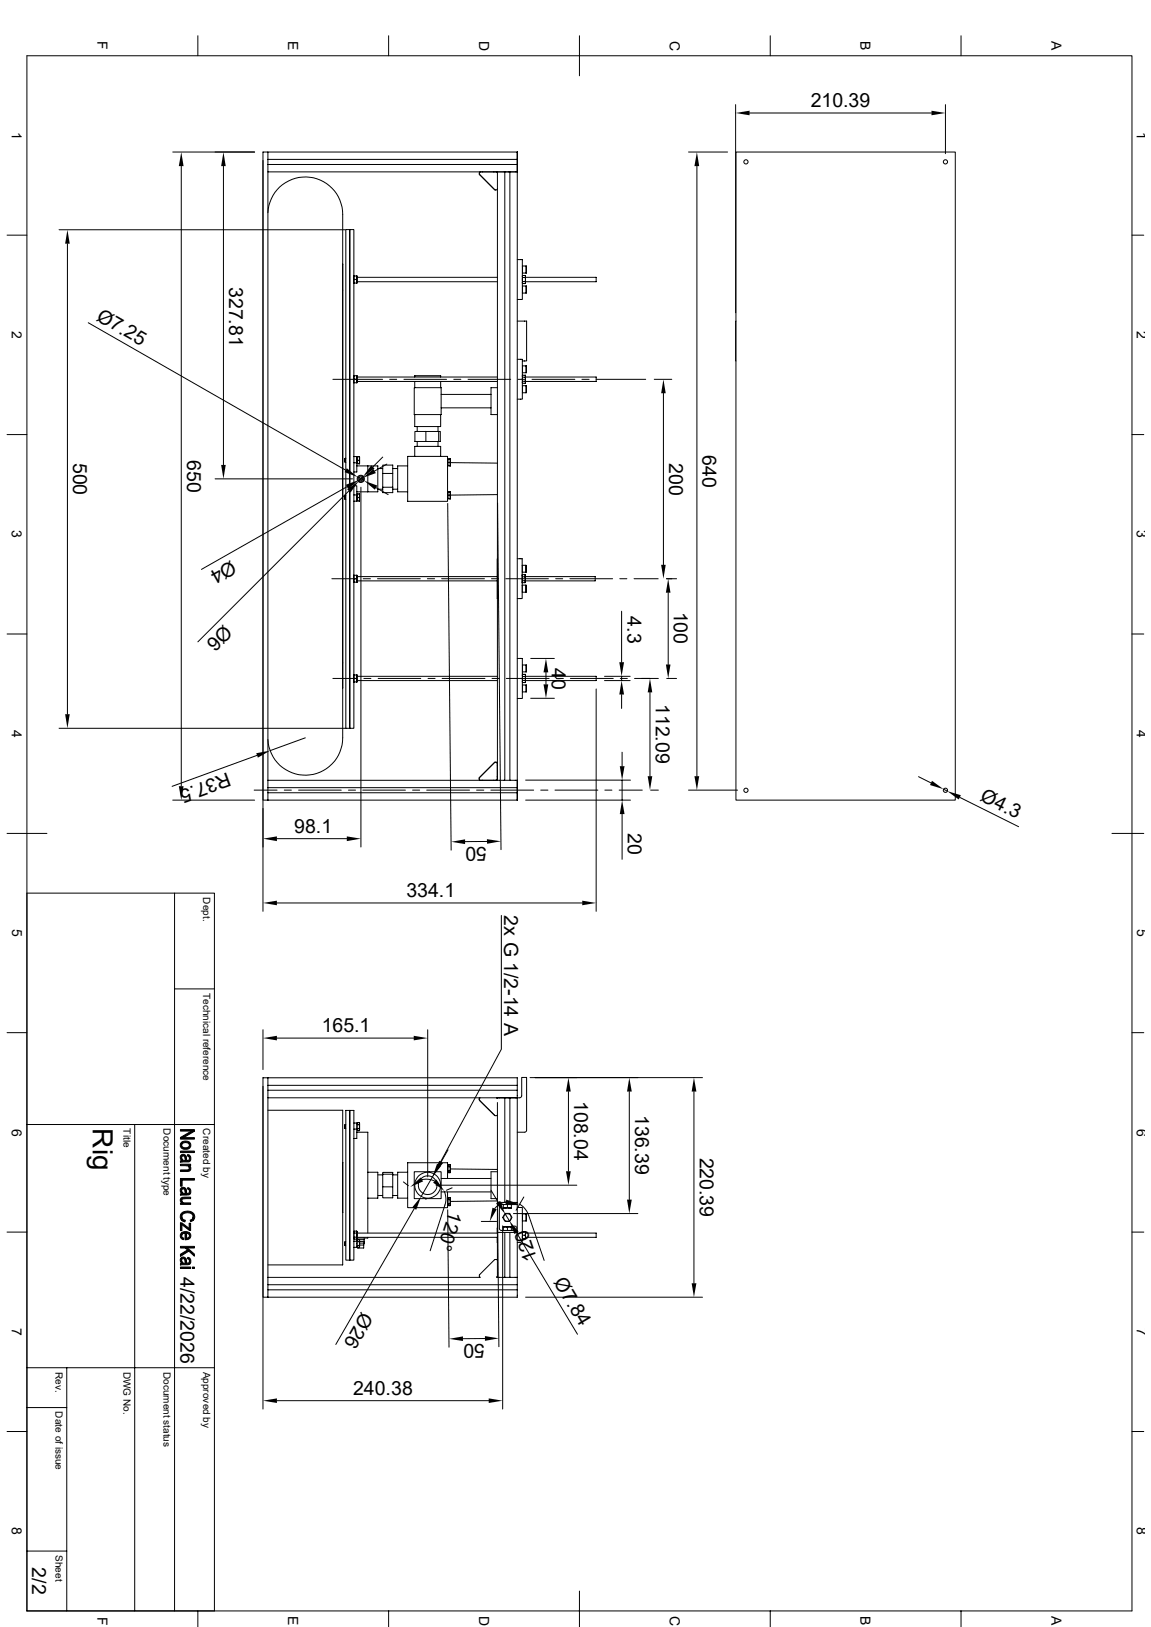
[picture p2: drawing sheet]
<svg xmlns="http://www.w3.org/2000/svg" width="297mm" height="420mm" viewBox="0 0 297 420" stroke-linecap="round" stroke-linejoin="round" font-family="sans-serif">
<g fill="none" stroke="#000" stroke-width=".26">
<path d="M6.9 14.4h285.2v401.4h-285.2zM51.1 9.2v5.2M100.3 9.2v5.2M149.5 9.2v10.4M198.8 9.2v5.2M248 9.2v5.2M44.6 39.2h21.1M67.9 39.2h1.2v167.3h-1.2zM69.1 39.2h64.4M133.5 39.8h.1M177.7 39.2h10M189.8 27v53.7"/>
<path d="M189.9 39.2h56.6v167.3h-56.6zM193.4 29.2h47M244 27v12.7M15.2 59.3h74M46.8 42.9v160M57.7 42.9v77.1M67.9 41.4v193.8M69.1 54.9a9.7 9.7 0 0 1 9.9-9.2 9.7 9.7 0 0 1 9.4 9.6v135.2a9.7 9.7 0 0 1-9.4 9.6 9.7 9.7 0 0 1-9.9-9.2M69.1 44.4h64.4M69.1 42.5h64.4M69.1 41.1h64.4M89.2 59.3v128.7h1.1v-128.7h1v128.7h-1v-128.7z"/>
<path d="M123.7 44.5v.5l4.1 4M123.9 44.4l-.2 .1M127.8 49h.1M128.2 44.4v.1M128.2 44.4l.2 4.5-.6 .1M128.2 44.4l-4.5 .1M128.4 48.9v152.5M130.3 44.4h-1.9l-.2 .1M130.3 44.4h3.2v-5.2v167.3M130.3 44.4v157M131.6 44.4v157M133.5 43.9h.1"/>
<path d="M179.8 42.9v157.5M1.8 60.7h5.1M17.4 62.9v121.5M88.4 68.2v6.7M88.4 68.2h.1M91.4 71.2l-.1 1.8M91.4 73.1h.6M91.4 72.1h.6M92 71.2v1.9M92 72.1v1M92 71.2v.9M92 71.2l-.7 .1"/>
<path d="M92.1 71.6h36.3M92.1 72.7h36.3M133.5 67h1.3v10.3h-1.3M134.8 75.6h.1M134.8 70.4v.1M134.8 73l.1 .2M134.8 73.8v1.8M134.8 68.7v1.8M134.8 75.6h1M134.8 70.5h1M134.9 71.6h18.9v1.1h-18.9M134.9 71.1l-.1 2 .8 .1"/>
<path d="M134.9 71.1h.7M134.9 71.1l-.1 .2M135.6 71.1v2.1M135.8 73.8v1.8M135.8 73.8l-1 .1M135.8 68.7v1.8M135.8 68.7h-1M292.1 60.7h3M22.8 83.3l66.4 38.1M85.9 97.9h12.8M91.4 97l-.1 1.8M91.4 98.8h.6"/>
<path d="M92 97v1.8M92 97h-.7M92.1 97.3h36.3M92.1 98.5h36.3M100.5 97.9h1.9M104.2 97.9h11M107 97.3v-.3h6.7v.3M107 98.5v1.6M113.7 98.5v1.6M117.1 97.9h1.8M120.8 97.9h11M133.5 92.8h1.3v10.2h-1.3"/>
<path d="M133.5 82.9h2.4v10.3h-1.1M133.6 97.9h1.9M134.8 96.2h.1M134.8 98.8l.1 .1M134.8 94.4v1.8M134.8 99.6v1.8M134.8 96.2h1M134.9 97.4l18.9-.1v1.2l-18.9-.1M134.9 96.9l-.1 1.9 .8 .1M134.9 96.9h.7M134.9 96.9l-.1 .1M135.6 96.9v2"/>
<path d="M135.8 94.4v1.8M135.8 94.4l-1 .1M135.8 99.6v1.8M135.8 99.6h-1M137.3 97.9h11M150.2 97.9h1.8M153.8 97.9h12.8M168.8 97.9h4.6M189.9 82.9v10.3M1.8 112.2h5.1M89.1 118.3v1M89.1 118.3l-.1 .9 .2 .1"/>
<path d="M89.1 118.3h.1M91.3 117.9h.8v3.9h-.8M91.3 119.5l.9 .1M92.2 118.8v.9h.5M92.2 118.1h-.1M92.7 118.8v.9M92.7 117.9h-.5v.9h.5M92.7 117.9v.9M92.7 117.9h.1M92.8 117.9h.1M92.8 117.9l-.1 1.8M98.8 118l-2.6 2.5"/>
<path d="M99.8 119.8l-3.1 1.8M105.2 117.8h10.3v11.6h-10.3zM106.9 100.1h6.9v6.9h-6.9zM107 107v3.1h6.7v-3.1M107 117.8v-2.6h6.7v2.6M107.7 110.1v1.3M107.7 114v1.2M109.9 114v-2.6h-2.8v2.6h6.1M109.9 111.4h3.3M113 110.1v1.3M113 114v1.2M113.2 111.4h.4v2.6h-.4z"/>
<path d="M113.8 101.8h12.9M113.8 105.3h12.9M115.6 119.4v.9h.5M115.6 118.6l-.1 .1M116.1 119.4v.9M116.1 118.4h-.5v1h.5M116.1 118.4v1M116.1 118.4l.1 1.8M116.2 119.4l12.2 .1M128.4 100.1h-1.7v6.9h1.7M134.8 101.3v.1M134.8 101.4h1"/>
<path d="M171.2 101.5v44.3M292.1 112.2h3M55.5 123.6h35.5M89.1 127.9v1M89.1 127.9l-.1 .9 .2 .1M89.1 127.9h.1M89.5 125.6l-37.5 21.4M90 126.7l-38.9 39M91.3 125.4h.8v2.4h-.8M92.1 120.3h5.4v6.7h-5.4M92.1 129.1l.1 .1M92.2 127.7l-.1 1.7h-.8"/>
<path d="M92.2 128.4v.9h.5M92.3 123.1l1.6 1M92.7 128.4v.9M92.7 127.5h-.5v.9h.5M92.7 127.5v.9M92.7 127.5h.1M92.8 127.5v.1M92.8 127.6l-.1 1.7M93.1 125.8v92.9M93.6 123.4l-.9 .5M93.6 123.1l-1 1.1M94.9 120.3v6.7"/>
<path d="M97.1 125.9l3.1 1.8M97.5 126.3h1.3M97.5 120.9h1.3M98.8 122.2v3.6h2.5M98.8 125.8v1.4h2.5v-1.4M101.3 122.2h-2.5v-2.1h2.5v5.7M101.3 126.3h1.3M101.3 120.9h1.3M105.2 120.3h-2.6v6.7h2.6M115.5 128.6h.1M115.5 120.1h.1M115.5 130l.9 89.5"/>
<path d="M115.6 127.8v1h.5M115.6 127.1l-.1 .1M116.1 128.8h.1M116.1 127.8v1M116.1 127h-.5v.8h.5M116.1 127v.8M116.1 127l.1 1.7M116.1 120.3h.1M116.2 120.2v.1M116.2 128.7v.1M128.4 127.7l-12.2 .1M128.4 129.8l.9 89.5"/>
<path d="M85.6 149.4h6.4M91.3 148.5h.7M91.4 148.5l-.1 1.8h.7M92 148.5h.1M92 150.3h.1M92 149.4v.9M92 148.5v.9M92.1 148.5v1.8M92.1 148.8h36.2M92.1 149.9h36.2M92.1 148.5h.1M92.1 150.3h.1"/>
<path d="M93.7 149.4h1.9M97.4 149.4h11.1M110.3 149.4h1.8M114 149.4h11M126.8 149.4h1.9M128.4 144.2v10.3M130.5 149.4h11M133.5 144.2h1.2v10.3h-1.2M134.7 147.7h.1M134.7 152.8l.1 .1M134.7 150.3l.1 .1M134.8 145.9v1.8"/>
<path d="M134.8 151v1.9M134.8 148.3l-.1 2 .8 .1M134.8 147.7h.9M134.8 152.9h.9M134.8 149.9h.7M134.8 148.9h.7M134.8 148.3h.7M134.8 148.3l-.1 .2M135.5 149.9v.5M135.5 148.9v1M135.5 148.3v.6M135.5 148.3v2.1"/>
<path d="M135.6 148.8h18v1.1h-18M135.7 145.9v1.8M135.7 145.9l-1 .1M135.7 151v1.9M135.7 151l-1 .1M143.4 149.4h1.8M147.1 149.4h11M159.9 149.4h1.9M160.4 157.8v13.1M163.6 149.4h6.2M172 149.4h2.6M172.4 153v18.5"/>
<path d="M1.8 163.7h5.1M85.9 175.1h6.1M88.4 171.2v6.4M88.4 177.6h.1M91.3 174.2h.7M91.4 174.2l-.1 1.8h.7M92 174.2h.1M92 176h.1M92 175.1v.9M92 174.2v.9M92.1 174.2v1.8M92.1 174.6h36.3"/>
<path d="M92.1 175.7h36.3M92.1 174.2h.1M92.1 176h.1M93.9 175.1h1.8M97.6 175.1h11M110.4 175.1h1.9M114.1 175.1h11M127 175.1h1.8M130.6 175.1h11.1M133.5 170h1.3v10.3h-1.3M134.8 173.4h.1M134.8 178.6h.1"/>
<path d="M134.8 176l.1 .2M134.8 171.7v1.7M134.8 176.8v1.8M134.8 173.4h1M134.8 178.6h1M134.9 174.1l-.1 1.9 .1 .2h.7M134.9 174.6h.7M134.9 174.1h.7M134.9 174.1l-.1 .1M135.6 174.6v1.6M135.6 174.1v.5M135.6 174.1v2.1"/>
<path d="M135.6 174.6h18.2v1.1l-18.9-.1M135.8 171.7v1.7M135.8 171.7h-1M135.8 176.8v1.8M135.8 176.8l-1 .1M136.9 170h6.1M140.9 173.6v3.1M143.5 175.1h1.9M147.2 175.1h11M153.8 177.8v57.4M156 174.6h6.6M156 175.7h6.6"/>
<path d="M160.1 175.1h1.8M160.4 174.6v1.1M160.4 179.3v3.6M163.7 175.1h6.2M167.7 178.7v21.7M172 175.1h2.6M292.1 163.7h3M15.2 188h74M66.3 195l-21.9 8M78.8 190.5l-9.1 3.3M128.2 196.8l.2 .2M128.2 196.8h-.5l-4 4.1"/>
<path d="M128.2 196.8l.1 4.5M128.3 197.5l.1 .1M136.9 180.3h6.1M160.5 194.2v3.6M1.8 215.1h10.3M44.6 206.5h21.1M65.6 204h5.9M69.1 201.4h59.3M69.1 204.6h64.4M69.1 206.5h64.4M69.1 203.3h64.4M71.5 216.5h18"/>
<path d="M73.4 204h1.8M77 204h11.1M89.9 204h1.8M93.6 204h11M106.5 204h1.8M110.1 204h11.1M123 204h1.8M123.7 200.9h.1M123.7 200.9v.4M123.7 201.3h.1M123.7 201.3l4.5 .1M125.6 217.2l-5.6 .1"/>
<path d="M126.7 204h11M128.1 201.3l.1 .1M128.2 201.3h.1M128.3 201.3l-.1 .1M128.3 201.1h.1M128.4 201.4h1.9M128.4 200.5v.1M130.3 201.4h1.3M131.6 201.4h1.9v5.1M133.5 206h.1M133.5 201.9h.1M135.6 201.4h27.1"/>
<path d="M135.6 206.5h27.1M139.5 204h1.9M143.2 204h11.1M156.1 204h1.8M159.8 204h5.9M160.5 201.4v5.1M160.5 210.1v11.7M167.9 204h2M177.7 204h12.6M237 200.5l3.2 1.6M243.5 203.7l.9 .5M247.6 205.8l15.2 7.6"/>
<path d="M286.9 215.1h8.2M6.9 230.5h48.4v185.3M45 230.5v185.3M71.5 233.1h78.7M129.4 236.3v34.5l-16.1 29.9M45 255.3h10.3M1.8 266.6h5.1M67.9 265.8v10.3M69.1 278.2v56.7M71.5 268h35.3M110.4 265.8v38M133.5 278.7h.1"/>
<path d="M136.8 278.2h44.5M292.1 266.6h3M6.9 290.3h48.4M34.8 290.3v125.5M67.9 280.4v83.3M69.1 286.6h19.3v39.9h-19.3M69.1 283.4h54.8M69.1 280.2h64.4M69.1 281.4h64.4M89.1 290.3v1M89.1 290.3l-.1 1h.2M89.1 290.3h.1"/>
<path d="M89.2 286.6h1.1v38.7h-1.1zM90.3 286.6h1v38.7h-1zM91.3 289.9h.8v4h-.8M91.3 291.5h.8M92.1 292.3h2.8v26M92.1 291.5l.1 .1M92.2 291.3v.6h.5M92.2 290.3v1h.5M92.2 290.1l-.1 .1M92.7 291.3v.6M92.7 290.3v1M92.7 289.8h-.5v.5h.5"/>
<path d="M92.7 289.8v.5M92.7 289.8v2.1M115.6 296.8l-1.8 3.1M123.7 283.9l.1 .2M123.8 283.4l-.1 .5 3.9 4M127.6 287.9h.1M128.2 283.4l6.1-.1 .3-.4v-4.8h1.3v13.7l-.3 .4-2.1 .1M128.2 283.4v.1M128.2 283.4h-4.3l-.2 .5M128.2 283.4l.2 .1M128.4 283.5h-.2M128.4 287.8v22.6"/>
<path d="M128.4 284.6v3.2l-.2 .2-.6-.1M128.9 283.4l-.5 .1M130.1 283.4h.2M130.3 283.4h.9M130.3 283.4v27M131.7 283.4h-.1v27M133 283.4h.5M133.5 282.8h.1M133.5 283.4v-5.2h-65.6v56.7h1.2M133.5 283.4v27.5M146.7 281.8v20.5M162.4 281.8v27.9"/>
<path d="M179.1 281.8v49.5M1.8 318.1h5.1M88.4 300.1v12.9M88.4 300.1h.1M88.4 313h.1M91.3 319.7l.1 .2M91.4 317.8v.5M91.4 318.3v1.1M91.4 319.4v.5M91.4 318.3h.6M91.4 317.8h.6M91.4 319.4h.6"/>
<path d="M91.4 319.9h.6M91.4 317.8l-.1 .2M92 317.8v.5M92 318.3v1.1M92 319.4v.5M92 317.8v2.1M92.1 319.8v2.2h-.8M92.1 318.3h36.3M92.1 319.4h36.3M92.2 320v.5h.5M92.2 320h.5M92.2 319.6l.1 .4"/>
<path d="M92.2 320h.1M92.7 320v.5M92.7 320v2.1M92.7 320h1.3l-.1 .5M94 319.6l-.1 .4M94.9 302.6h2.6v6.7h-2.6M94.9 319.4v.2h-2.8M97.5 308.6h1.3M97.5 303.3h1.3M98.8 303.1v3.3h2.5M101.3 303.1h-2.5v-.5h2.5v6.6h-2.5v-2.8M101.3 308.6h1.3"/>
<path d="M101.3 303.3h1.3M104.1 305.1l1.3 1M105.2 302.6h-2.6v6.7h2.6M106.9 302.5h6.9v6.9h-6.9zM106.9 312l-20.2 35M108.9 304.5l1.7-.1 1.6 .5M109.8 309.4h.3M110.6 302.5h.3M112 303.1l-3.3 5.8M112.5 305.9h36.3M113.8 304.2h12.9M113.8 307.7h12.9"/>
<path d="M114.6 307.5l.5 1.8-.1 1.2-4 12.4M115.5 304.2v-4.1h-10.3v11.6h10.3v-4M115.5 310.9h.1M115.5 302.4h.1M115.5 312.3l.4 35.5M115.6 310.7v.5h.5M115.6 309.7v1h.5M115.6 302.2v.5h.5M115.6 301.2v1h.5M115.6 309.4l-.1 .1M115.6 300.9l-.1 .1M116.1 310.7v.5"/>
<path d="M116.1 309.7v1M116.1 309.2h-.5v.5h.5M116.1 309.2v.5M116.1 309.2v2M116.1 302.2v.5M116.1 301.2v1M116.1 300.7h-.5v.5h.5M116.1 300.7v.5M116.1 300.7v2M116.2 301.8l12.2 .1M116.7 306.6l-1.5 .7M124.2 315.3h3.9"/>
<path d="M126.7 307.3l1.9 3M128.3 319.4l.1 1.3M128.4 310l-12.2 .1M128.4 302.5h-1.7v6.9h1.7M128.4 317l-.1 1.3M128.4 318.1v7.2M128.4 312.2l.3 35.4M128.9 311.2l.5-.3h4.1v6.7h-4.1l-.5-.3zM129.7 316.4v47.3M129.9 310.9v.8h1M129.9 311.7l2 .1M129.9 316.8h1"/>
<path d="M129.9 316.8v.8M130.3 318.1v11.6M130.3 313.2h.5a1.04 1.04 0 0 1 1.2 .9l.1 .2-.2 .4a1.05 1.05 0 0 1-1.6 .5l-.2-.2a.78 .78 0 0 1 0-1.4zM130.4 313.4l1 1.7M130.6 310.3l-1.6 .6-1.3 1.1M130.9 310.9v.8h1.1M130.9 316.8h1.1M130.9 316.8v.8M131.6 318.1v11.6M131.9 316.7l-2 .1M131.9 311.8h.1M131.9 316.7h.1"/>
<path d="M132 310.9v.9M132 316.7v.9M132.5 313.3h32.1M133.3 318.2l15.7 26.2M133.5 311.7h1.3v8.5l-.3 .5h-1M133.5 310.4h-5.1v7.7h5.1M133.5 317.6v12.1M134.1 310.9l1 .7 1 1.5 4.3 12.3M134.8 313.4v1.7M134.8 315.2h1M134.8 317.9v1.8h.8M134.8 317.9h.8v1.8"/>
<path d="M134.8 317.9v.1M134.9 318.9h.7M135.2 309l-2 3.4M135.6 318.9v.8M135.6 317.9v1M135.6 318.3h18.2v1.1h-18.2M135.8 313.4v1.8M135.8 313.4h-1M292.1 318.1h3M69.1 329.7h54.8M69.1 331.6h64.4M69.1 333h64.4"/>
<path d="M89.1 320.5v1.1M89.1 320.5l-.1 .9 .2 .2M89.1 320.5h.1M91.3 320.4h.8M92.1 321.7l.1 .1M92.2 321.6v.5h.5M92.2 320.5v1.1h.5M92.2 320.3h-.1M92.7 321.6v.5M92.7 320.5v1.1M92.8 320.5h1.2l-.1 .4M92.8 320.9h1.2l-.1 .5"/>
<path d="M92.8 321.4h1.1M93.9 321.4v.8l-1.6-.1M123.7 329.6l.2 .1M127.6 325.2h.8v4.4M127.6 325.2l-3.9 3.9v.5M128.2 329.6v.1M128.2 329.6h.2M128.3 329.7h.1M128.3 329.6h.1M128.4 329.6l-.1 .1M128.4 329.7h1.9M128.4 329.6v.1"/>
<path d="M130.3 329.7h1.3M131.6 329.7h1.9M133.5 334.3h.1M133.5 330.2h.1M133.5 329.7v5.2h-64.4M135.6 334.9h45.7M6.9 353.1h48.4M17.2 353.1v62.7M125.1 345.5l-5.6 .1M1.8 369.5h5.1M6.9 363.3h10.3M71.5 361.6h54.6"/>
<path d="M292.1 369.5h3M6.9 400.4h10.3M51.1 415.8v4.1M100.3 415.8v4.1M149.5 410.7v9.2M198.8 415.8v4.1M248 415.8v4.1"/>
<circle cx="192.5" cy="41.8" r=".55"/>
<circle cx="244" cy="41.8" r=".55"/>
<circle cx="93.1" cy="123.6" r=".77"/>
<circle cx="93.1" cy="123.6" r=".5"/>
<circle cx="93.1" cy="123.6" r=".94"/>
<circle cx="192.5" cy="204" r=".55"/>
<circle cx="244" cy="204" r=".55"/>
<circle cx="110.4" cy="305.9" r="2.42"/>
<circle cx="110.4" cy="305.9" r="3.3"/>
<circle cx="130.9" cy="314.3" r=".98"/>
</g>
<g fill="#000" stroke="#000" stroke-width=".26">
<path d="M46.6 297.1h3.6v.4h-3.6z" fill-rule="evenodd"/>
<path d="M46.9 298.8v.8z" fill-rule="evenodd"/>
<path d="M46.7 298.2a.82 .82 0 0 1 1.2 .1v1.2a1.01 1.01 0 0 0-.8-1.1l-.2 .3-.1 .8a1.06 1.06 0 0 1-.1-1.3z" fill-rule="evenodd"/>
<path d="M46.9 294.9l.7-.3h.8l.5 .3v.7a1.1 1.1 0 0 0-1-.7 1.1 1.1 0 0 0-1 .7z" fill-rule="evenodd"/>
<path d="M48.4 298l.5 .2v.8l-.1-.3-.4-.3z" fill-rule="evenodd"/>
<path d="M46.9 294.9v.7a1.1 1.1 0 0 0 1 .7 1.1 1.1 0 0 0 1-.7v-.7a1.14 1.14 0 0 1 .1 1.4 1.14 1.14 0 0 1-1.4 .4 1.06 1.06 0 0 1-1-.7 1.06 1.06 0 0 1 .3-1.1z" fill-rule="evenodd"/>
<path d="M46.9 299.1l.4 .4 .6 .1v-1.3l.2 .7a.42 .42 0 0 0 .4 .6 .42 .42 0 0 0 .4-.6v-.8a.96 .96 0 0 1 .3 1.1 .96 .96 0 0 1-.9 .6l-1.7 .2v-.4l.3-.1z" fill-rule="evenodd"/>
<path d="M46.6 293.6l3.6 .1v.3h-3.6z" fill-rule="evenodd"/>
<path d="M46.6 291.6h3.6v.4h-3.6z" fill-rule="evenodd"/>
<path d="M46.6 293.6l2.8-1.6h.8l-2.8 1.7z" fill-rule="evenodd"/>
<path d="M46.9 307.4v.7z" fill-rule="evenodd"/>
<path d="M46.6 315.7l.3 .4v1.6h-.3z" fill-rule="evenodd"/>
<path d="M46.9 309.9v.7z" fill-rule="evenodd"/>
<path d="M46.7 318.3l.2-.1v1l.5 .4v.4a1.01 1.01 0 0 1-.7-1.7z" fill-rule="evenodd"/>
<path d="M46.9 314.1a1.02 1.02 0 0 0 .9 .9l-.1 .4-.8-.4z" fill-rule="evenodd"/>
<path d="M46.7 306.8a.79 .79 0 0 1 1.2 0v1.2a1.06 1.06 0 0 0-.7-1.1l-.3 .4-.1 .7a.99 .99 0 0 1-.1-1.2z" fill-rule="evenodd"/>
<path d="M48.8 300.9l.1 .6z" fill-rule="evenodd"/>
<path d="M46.6 315.7h.3l2 1.4v.5z" fill-rule="evenodd"/>
<path d="M48.4 306.6l.5 .1v.8l-.1-.3-.4-.3z" fill-rule="evenodd"/>
<path d="M46.9 318.2l.7-.3 1.3 .3v.8l-.3-.5-.5-.2v1.7h-.3v-1.7l-.7 .2-.2 .5z" fill-rule="evenodd"/>
<path d="M46.6 300.5h2.6v.4h-.4v.4l-.4-.4h-1.8z" fill-rule="evenodd"/>
<path d="M46.7 309.3l.7-.3h1.8v.4l-2.1 .1-.2 1a.82 .82 0 0 1-.2-1.2z" fill-rule="evenodd"/>
<path d="M46.6 310.6h.3l.1-.4 .5 .3h1.7v.4h-2.6z" fill-rule="evenodd"/>
<path d="M48.8 315.8h.4v1.8h-.3z" fill-rule="evenodd"/>
<path d="M46.6 302h2l.3-.4v-.7a.81 .81 0 0 1 .3 1.1 .81 .81 0 0 1-1 .4h-1.6z" fill-rule="evenodd"/>
<path d="M46.9 307.6l.3 .4 .7 .1v-1.3l.2 .7a.42 .42 0 0 0 .4 .6 .42 .42 0 0 0 .4-.6v-.8a.96 .96 0 0 1 .3 1.2 .96 .96 0 0 1-.9 .6l-1.7 .1v-.4l.3-.1z" fill-rule="evenodd"/>
<path d="M48.1 318.3l.2 1.3 .6-.4v-1a1.01 1.01 0 0 1 .3 1.2 1.01 1.01 0 0 1-1.1 .6z" fill-rule="evenodd"/>
<path d="M49.8 314.1v.9l-.6 .3-.1-.3 .5-.3z" fill-rule="evenodd"/>
<path d="M46.6 304.2h3.6v.4h-3.2v1.6h-.4z" fill-rule="evenodd"/>
<path d="M46.9 313.1l1.3-.5 1.1 .2a1.33 1.33 0 0 1 .5 2.2v-.9a1.62 1.62 0 0 0-2.6-.7l-.3 .6v1l-.4-.7 .1-.7z" fill-rule="evenodd"/>
<path d="M46.9 325.4v.7z" fill-rule="evenodd"/>
<path d="M46.7 324.8a.79 .79 0 0 1 1.2 0v1.3l-.1-.1a.83 .83 0 0 0-.7-1l-.2 .2-.1 .9a1.06 1.06 0 0 1-.1-1.3z" fill-rule="evenodd"/>
<path d="M46.6 323.8l1.8-1.1 .3 .3-2.1 1.3z" fill-rule="evenodd"/>
<path d="M48.4 324.6l.5 .1v.8l-.1-.3-.4-.2z" fill-rule="evenodd"/>
<path d="M46.6 327.1h2.6v.3h-2.6z" fill-rule="evenodd"/>
<path d="M46.9 325.6l.3 .4 .7 .1v-1.3l.2 .7a.42 .42 0 0 0 .4 .6 .42 .42 0 0 0 .4-.6v-.8a.96 .96 0 0 1 .3 1.2 .96 .96 0 0 1-.9 .6l-1.7 .1v-.4l.3-.1z" fill-rule="evenodd"/>
<path d="M47.8 322.2h.6l1.8 1.5v.6z" fill-rule="evenodd"/>
<path d="M46.6 321.7h3.6v.5h-3.6z" fill-rule="evenodd"/>
<path d="M49.7 327.1h.5v.3h-.5z" fill-rule="evenodd"/>
</g>
<g fill="#000">
<path d="M189.8 29.2l3.6-.6v1.2zM240.4 28.6l3.6 .6-3.6 .6zM46.8 39.2l.6 3.7h-1.3zM57.7 39.2l.6 3.7h-1.2zM179.8 39.2l.6 3.7h-1.2zM17.4 59.3l.6 3.6h-1.2zM171.2 97.9l.6 3.6h-1.2zM57.1 120h1.2l-.6 3.6zM89.5 120.9l2.8 2.2-3.4-1.2zM89.2 125.1l3.5-1.2-2.9 2.3zM89.6 126.3l3-2.1-2.1 2.9zM95.8 120.1l.8 .8-3 2.2z"/>
<path d="M93.6 123.4l2.8-2.3 .6 1zM93.9 124.1l3.5 1.2-.7 1.1zM170.6 145.8h1.2l-.6 3.6zM172.4 149.4l.6 3.6h-1.2zM140.9 170l.6 3.6h-1.2zM140.3 176.7h1.2l-.6 3.6zM160.4 175.7l.6 3.6h-1.2zM159.8 170.9h1.2l-.6 3.7zM167.7 175.1l.6 3.6h-1.2zM171.8 171.5h1.2l-.6 3.6zM16.8 184.4h1.2l-.6 3.6zM66.1 194.4l3.6-.6-3.2 1.8z"/>
<path d="M159.9 197.8h1.3l-.7 3.6zM46.1 202.9h1.3l-.6 3.6zM67.9 216.5l3.6-.6v1.2zM89.5 215.9l3.6 .6-3.6 .6zM116.4 217.3l3.6-.6v1.2zM125.6 216.6l3.7 .6-3.6 .6zM160.5 206.5l.7 3.6h-1.3zM167.1 200.4h1.2l-.6 3.6zM179.2 200.4h1.2l-.6 3.6zM240.5 201.5l3 2.2-3.5-1.1zM244.4 204.2l3.5 1.1-.5 1.1zM67.9 233.1l3.6-.6v1.2z"/>
<path d="M150.2 232.5l3.6 .6-3.6 .6zM67.9 268l3.6-.6v1.2zM106.8 267.4l3.6 .6-3.6 .6zM146.7 278.2l.6 3.6h-1.3zM162.4 278.2l.6 3.6h-1.2zM179.1 278.2l.6 3.6h-1.2zM108.7 308.9l-1.3 3.4-1-.6zM105.8 306.4l2.7-2.4 .7 1zM111.8 305.3l.8-.8 2.1 3zM112.8 300.4l1 .5-2.2 3zM113.3 299.6l1 .6-2.3 2.9zM127.1 311.7l1.1 .5-1.8 3.1z"/>
<path d="M128 310.6l1.1-.6 1.3 3.4zM130.6 309.7l3.5 1.2h-3.7zM131.4 315.1l2.4 2.8-1 .7zM146 302.3h1.3l-.6 3.6zM161.8 309.7h1.2l-.6 3.6zM178.5 331.3h1.2l-.6 3.6zM115.9 345.6l3.6-.6v1.2zM125.1 344.9l3.6 .6-3.6 .6zM67.9 361.6l3.6-.6v1.2zM126.1 361l3.6 .6-3.6 .6z"/>
</g>
<text font-size="7.2" x="23.9" y="291.3" transform="rotate(90 23.9 291.3)">Rig</text>
<g font-size="5">
<text x="209.2" y="27.6">210.39</text>
<text x="59.1" y="74.1" transform="rotate(90 59.1 74.1)">327.81</text>
<text x="24.6" y="82.5" transform="rotate(30 24.6 82.5)">Ø7.25</text>
<text x="18.9" y="119.5" transform="rotate(90 18.9 119.5)">500</text>
<text x="48.3" y="118.7" transform="rotate(90 48.3 118.7)">650</text>
<text x="172.7" y="119.5" transform="rotate(90 172.7 119.5)">200</text>
<text x="181.3" y="117.4" transform="rotate(90 181.3 117.4)">640</text>
<text x="59.6" y="144.4" transform="rotate(150 59.6 144.4)">Ø4</text>
<text x="57.8" y="161.2" transform="rotate(135 57.8 161.2)">Ø6</text>
<text x="161.9" y="159.1" transform="rotate(90 161.9 159.1)">4.3</text>
<text x="173.9" y="157.9" transform="rotate(90 173.9 157.9)">100</text>
<text x="142.4" y="172.4" transform="rotate(90 142.4 172.4)">40</text>
<text x="169.2" y="181.7" transform="rotate(90 169.2 181.7)">112.09</text>
<text x="58.7" y="199.4" transform="rotate(160 58.7 199.4)">R37.5</text>
<text x="252.7" y="206.6" transform="rotate(27 252.7 206.6)">Ø4.3</text>
<text x="75.9" y="215">98.1</text>
<text x="162.1" y="215.1" transform="rotate(90 162.1 215.1)">20</text>
<text x="125.6" y="218.7" transform="rotate(179 125.6 218.7)">50</text>
<text x="104.9" y="231.6">334.1</text>
<text x="130.1" y="236.3" transform="rotate(90 130.1 236.3)">2x G 1/2-14 A</text>
<text x="83" y="266.4">165.1</text>
<text x="148.2" y="284.2" transform="rotate(90 148.2 284.2)">108.04</text>
<text x="163.9" y="287.8" transform="rotate(90 163.9 287.8)">136.39</text>
<text x="180.6" y="298.8" transform="rotate(90 180.6 298.8)">220.39</text>
<text x="116" y="312.4" transform="rotate(108 116 312.4)">120°</text>
<text x="46.6" y="329.6" transform="rotate(90 46.6 329.6)">4/22/2026</text>
<text x="138.7" y="325" transform="rotate(-109 138.7 325)">120°</text>
<text x="142.7" y="330.8" transform="rotate(59 142.7 330.8)">Ø7.84</text>
<text x="93.4" y="338.5" transform="rotate(120 93.4 338.5)">Ø26</text>
<text x="125.1" y="347" transform="rotate(179 125.1 347)">50</text>
<text x="91.1" y="360">240.38</text>
<text x="8.3" y="404.6" transform="rotate(90 8.3 404.6)">2/2</text>
</g>
<g font-size="3.6">
<text x="25.1" y="10.7" transform="rotate(90 25.1 10.7)">F</text>
<text x="74.4" y="10.6" transform="rotate(90 74.4 10.6)">E</text>
<text x="123.6" y="10.5" transform="rotate(90 123.6 10.5)">D</text>
<text x="172.8" y="10.5" transform="rotate(90 172.8 10.5)">C</text>
<text x="222.1" y="10.6" transform="rotate(90 222.1 10.6)">B</text>
<text x="271.3" y="10.6" transform="rotate(90 271.3 10.6)">A</text>
<text x="3.1" y="34" transform="rotate(90 3.1 34)">1</text>
<text x="293.4" y="34" transform="rotate(90 293.4 34)">1</text>
<text x="3.1" y="85.4" transform="rotate(90 3.1 85.4)">2</text>
<text x="293.4" y="85.4" transform="rotate(90 293.4 85.4)">2</text>
<text x="3.1" y="136.9" transform="rotate(90 3.1 136.9)">3</text>
<text x="293.4" y="136.9" transform="rotate(90 293.4 136.9)">3</text>
<text x="3.1" y="188.4" transform="rotate(90 3.1 188.4)">4</text>
<text x="293.4" y="188.4" transform="rotate(90 293.4 188.4)">4</text>
<text x="3.1" y="239.9" transform="rotate(90 3.1 239.9)">5</text>
<text x="293.4" y="239.9" transform="rotate(90 293.4 239.9)">5</text>
<text x="3.1" y="291.3" transform="rotate(90 3.1 291.3)">6</text>
<text x="293.4" y="291.3" transform="rotate(90 293.4 291.3)">6</text>
<text x="3.1" y="342.8" transform="rotate(90 3.1 342.8)">7</text>
<text x="293.4" y="342.8" transform="rotate(90 293.4 342.8)">7</text>
<text x="3.1" y="394.3" transform="rotate(90 3.1 394.3)">8</text>
<text x="293.4" y="394.3" transform="rotate(90 293.4 394.3)">8</text>
<text x="25.1" y="417.3" transform="rotate(90 25.1 417.3)">F</text>
<text x="74.4" y="417.2" transform="rotate(90 74.4 417.2)">E</text>
<text x="123.6" y="417.1" transform="rotate(90 123.6 417.1)">D</text>
<text x="172.8" y="417.1" transform="rotate(90 172.8 417.1)">C</text>
<text x="222.1" y="417.2" transform="rotate(90 222.1 417.2)">B</text>
<text x="271.3" y="417.2" transform="rotate(90 271.3 417.2)">A</text>
</g>
<g font-size="2.6">
<text x="52.5" y="231.6" transform="rotate(90 52.5 231.6)">Dept.</text>
<text x="52.5" y="256.3" transform="rotate(90 52.5 256.3)">Technical reference</text>
<text x="31.9" y="291.3" transform="rotate(90 31.9 291.3)">Title</text>
<text x="42.2" y="291.3" transform="rotate(90 42.2 291.3)">Document type</text>
<text x="52.5" y="291.3" transform="rotate(90 52.5 291.3)">Created by</text>
<text x="14.4" y="354.1" transform="rotate(90 14.4 354.1)">Rev.</text>
<text x="31.9" y="354.1" transform="rotate(90 31.9 354.1)">DWG No.</text>
<text x="42.2" y="354.1" transform="rotate(90 42.2 354.1)">Document status</text>
<text x="52.5" y="354.1" transform="rotate(90 52.5 354.1)">Approved by</text>
<text x="14.4" y="364.4" transform="rotate(90 14.4 364.4)">Date of issue</text>
<text x="14.4" y="401.4" transform="rotate(90 14.4 401.4)">Sheet</text>
</g>
</svg>
